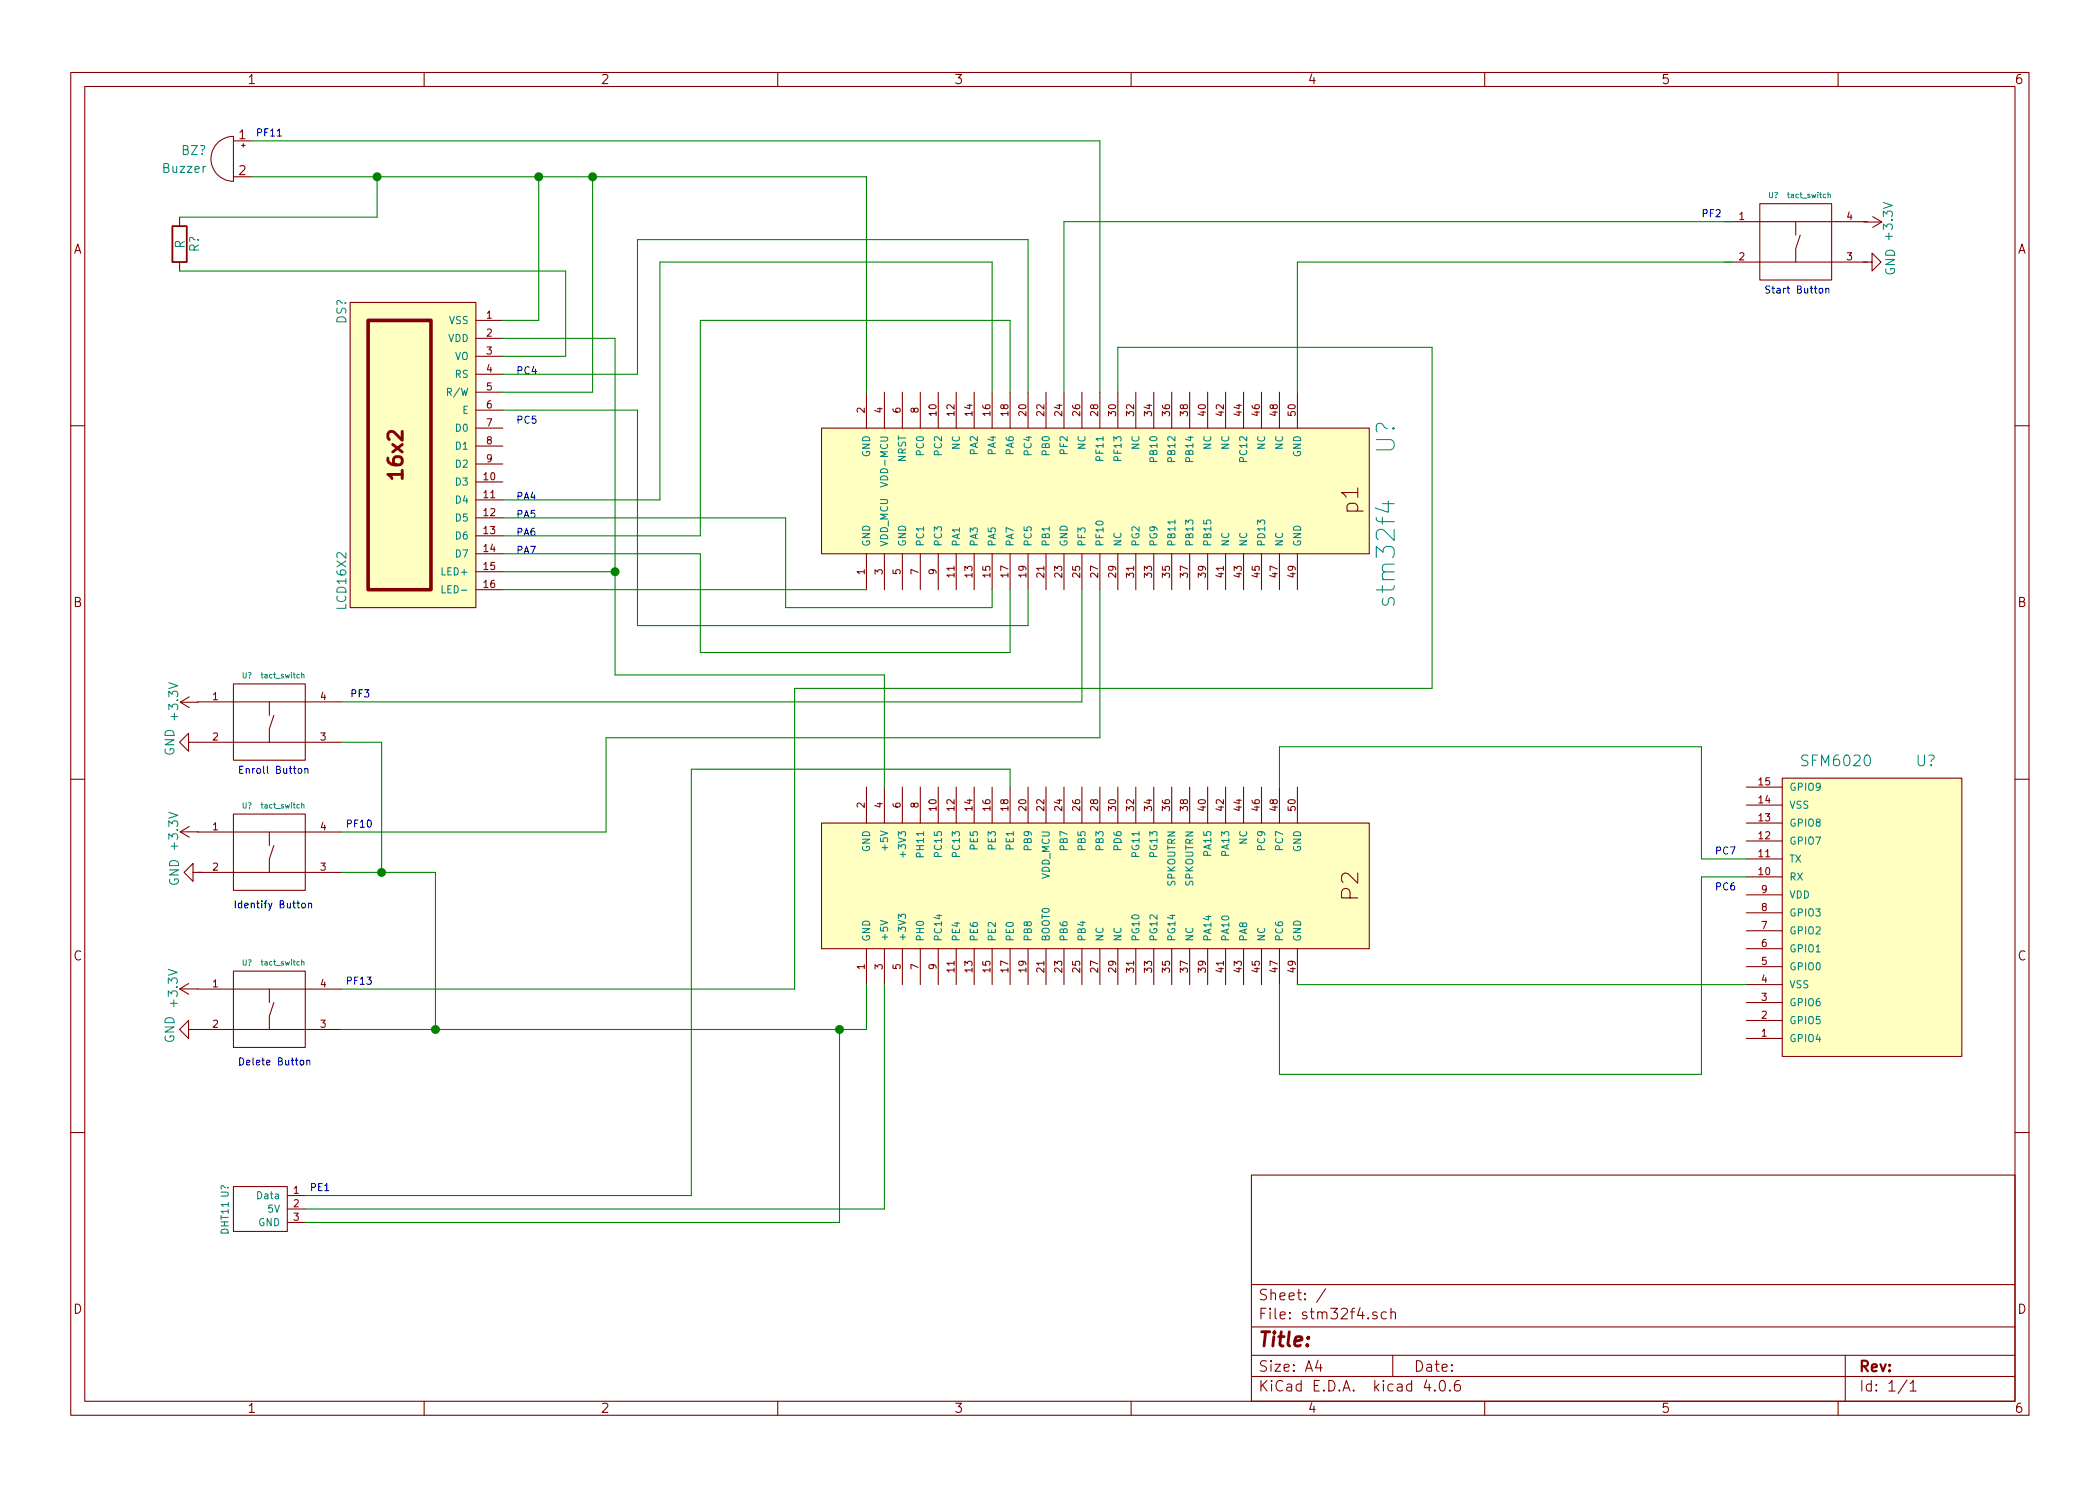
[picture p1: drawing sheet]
<svg xmlns="http://www.w3.org/2000/svg" width="297mm" height="210mm" viewBox="0 0 297 210" stroke-linecap="round" stroke-linejoin="round" font-family="sans-serif">
<g fill="none" stroke="#840000" stroke-width=".15">
<path d="M10 10.3h277v189.9h-277zM12 12.2h273v186.1h-273zM33 19.9h2.6M60 10.3v1.9M110 10.3v1.9M160 10.3v1.9M210 10.3v1.9M260 10.3v1.9M25.4 30.7v1.3M25.4 37.1v1.2M30.8 20.2a3.3 3.3 0 0 1 2.2-.9v6.3a3.2 3.2 0 0 1-2.9-1.9 3.2 3.2 0 0 1 .7-3.5zM33 25h2.6"/>
<path d="M34.2 20.6h.5M34.4 20.3v.5M243.8 31.4h20.4M243.8 37.1h20.4M248.9 28.8h10.2v10.8h-10.2zM254 31.4v1.9M254.6 33.3l-.6 1.9v1.9M263.5 37.1h1.3v1.2l1.3-1.2-1.3-1.3v1.3M263.6 31.4h2.6M264.9 30.7l1.3 .7M266.2 31.4l-1.3 .8M49.5 42.8h17.8v43.2h-17.8z"/>
<path d="M67.3 45.3h3.8M67.3 47.9h3.8M67.3 50.4h3.8M67.3 53h3.8M67.3 55.5h3.8M67.3 58h3.8M122.6 55.5v5.1M125.1 55.5v5.1M127.6 55.5v5.1M130.2 55.5v5.1M132.7 55.5v5.1M135.3 55.5v5.1"/>
<path d="M137.8 55.5v5.1M140.3 55.5v5.1M142.9 55.5v5.1M145.4 55.5v5.1M148 55.5v5.1M150.5 55.5v5.1M153 55.5v5.1M155.6 55.5v5.1M158.1 55.5v5.1M160.7 55.5v5.1M163.2 55.5v5.1M165.7 55.5v5.1"/>
<path d="M168.3 55.5v5.1M170.8 55.5v5.1M173.4 55.5v5.1M175.9 55.5v5.1M178.4 55.5v5.1M181 55.5v5.1M183.5 55.5v5.1M10 60.2h2M67.3 60.6h3.8M67.3 63.1h3.8M67.3 65.7h3.8M67.3 68.2h3.8"/>
<path d="M67.3 70.7h3.8M67.3 73.3h3.8M67.3 75.8h3.8M67.3 78.4h3.8M116.2 60.6h77.5v17.8h-77.5zM122.6 78.4v5M125.1 78.4v5M127.6 78.4v5M130.2 78.4v5M132.7 78.4v5M135.3 78.4v5M137.8 78.4v5"/>
<path d="M140.3 78.4v5M142.9 78.4v5M145.4 78.4v5M148 78.4v5M150.5 78.4v5M153 78.4v5M155.6 78.4v5M158.1 78.4v5M160.7 78.4v5M163.2 78.4v5M165.7 78.4v5M168.3 78.4v5"/>
<path d="M170.8 78.4v5M173.4 78.4v5M175.9 78.4v5M178.4 78.4v5M181 78.4v5M183.5 78.4v5M285 60.2h2M25.5 99.4l1.3 .7M25.5 99.4h2.5M26.8 98.6l-1.3 .8M27.9 99.3h20.4M33 96.8h10.2v10.8h-10.2z"/>
<path d="M38.1 99.3v1.9M67.3 80.9h3.8M67.3 83.4h3.8M10 110.3h2M25.5 117.7l1.3 .8M25.5 117.7h2.5M26.7 105v-1.2l-1.3 1.2 1.3 1.3v-1.3h21.6M26.8 116.9l-1.3 .8M27.9 117.7h20.4M33 115.2h10.2v10.8h-10.2zM38.1 117.7v1.9M38.7 101.2l-.6 1.9v1.9"/>
<path d="M38.7 119.6l-.6 1.9v1.9M116.2 116.5h77.5v17.7h-77.5zM122.6 111.4v5.1M125.1 111.4v5.1M127.6 111.4v5.1M130.2 111.4v5.1M132.7 111.4v5.1M135.3 111.4v5.1M137.8 111.4v5.1M140.3 111.4v5.1M142.9 111.4v5.1M145.4 111.4v5.1"/>
<path d="M148 111.4v5.1M150.5 111.4v5.1M153 111.4v5.1M155.6 111.4v5.1M158.1 111.4v5.1M160.7 111.4v5.1M163.2 111.4v5.1M165.7 111.4v5.1M168.3 111.4v5.1M170.8 111.4v5.1M173.4 111.4v5.1M175.9 111.4v5.1"/>
<path d="M178.4 111.4v5.1M181 111.4v5.1M183.5 111.4v5.1M247 119h5.1M247 116.5h5.1M247 113.9h5.1M247 111.4h5.1M252.1 110.1h25.4v39.4h-25.4zM285 110.3h2M25.4 139.9l1.3 .8M25.4 139.9h2.6M26.7 139.2l-1.3 .7"/>
<path d="M27.3 123.4v-1.2l-1.3 1.2 1.3 1.3v-1.3h1.3M27.9 123.4h20.4M27.9 139.9h20.4M33 137.4h10.2v10.8h-10.2zM38.1 139.9v2M122.6 134.2v5.1M125.1 134.2v5.1M127.6 134.2v5.1M130.2 134.2v5.1M132.7 134.2v5.1M135.3 134.2v5.1M137.8 134.2v5.1"/>
<path d="M140.3 134.2v5.1M142.9 134.2v5.1M145.4 134.2v5.1M148 134.2v5.1M150.5 134.2v5.1M153 134.2v5.1M155.6 134.2v5.1M158.1 134.2v5.1M160.7 134.2v5.1M163.2 134.2v5.1M165.7 134.2v5.1M168.3 134.2v5.1"/>
<path d="M170.8 134.2v5.1M173.4 134.2v5.1M175.9 134.2v5.1M178.4 134.2v5.1M181 134.2v5.1M183.5 134.2v5.1M247 139.3h5.1M247 136.8h5.1M247 134.2h5.1M247 131.7h5.1M247 129.2h5.1M247 126.6h5.1"/>
<path d="M247 124.1h5.1M247 121.5h5.1M26.7 145.7v-1.3l-1.3 1.3 1.3 1.2v-1.2h21.6M38.7 141.9l-.6 1.9v1.9M247 146.9h5.1M247 144.4h5.1M247 141.9h5.1M10 160.2h2M33 167.9h7.6v6.3h-7.6zM40.6 169.2h2.6M40.6 171.1h2.6M40.6 173h2.6"/>
<path d="M177 166.3h108v32h-108zM285 160.2h2M60 198.3v1.9M110 198.3v1.9M160 198.3v1.9M177 194.8h108M177 191.8h108M177 187.8h108M177 181.8h108M186.4 192.5l-.3 1h.9M186.8 193v1M187.5 182.3l-1.3 2"/>
<path d="M194.7 185.7a.37 .37 0 0 0-.5 .1v.1a.54 .54 0 0 0 .5 .3l.1 .1-.1 .2-.1 .1-.4-.1M196.1 185.7l-.4-.1-.3 .3 .1 .6 .2 .1 .4-.1M196.7 185.7a.38 .38 0 0 1 .7 .1v.8M196.7 185.1v1.5M197 191.8v3M201.8 195.2l-.4 1.1h1M202.9 196.7h.1l-.1 .1v-.1v.1M203.8 195.4a.34 .34 0 0 1 .6 .2 .77 .77 0 0 1-.5 1.2 .97 .97 0 0 1-.1-1.4zM205.1 196.7h.1l-.1 .1-.1-.1h.1v.1M206.4 195.3a.59 .59 0 0 0-.7 .7l.1 .7 .2 .1h.3l.2-.1 .1-.5-.2-.2-.4-.1-.3 .3M210 198.3v1.9M260 198.3v1.9"/>
<path d="M261 191.8v6.5M269.7 195.2l-1.2 2M270.2 195.8l.4-.5v1.5M270.2 196.8h.8"/>
</g>
<g fill="#ffffc2" stroke="#ffffc2" stroke-width=".14">
<path d="M252.1 110.1h25.4v39.4h-25.4z"/>
<path d="M49.5 42.8h17.8v43.2h-17.8z"/>
<path d="M116.2 60.6h77.5v17.8h-77.5z"/>
<path d="M116.2 116.5h77.5v17.7h-77.5z"/>
</g>
<path d="M52.1 45.3h8.9v38.1h-8.9z" fill="none" stroke="#840000" stroke-width=".51"/>
<path d="M124.5 68.2l1.1 .4-1.1 .3M166.2 73.6v.5M195.5 71.3h1.7M196.4 70.9v1.6l-1.9-.6M62.5 82.9v1h.5M127.1 130v-.6l.4 .3 .1-.3h.4l.1 .1-.1 .5M127.7 120.5v.8" fill="none" stroke="#008484" stroke-width=".15"/>
<path d="M24.4 32h2v5.1h-2z" fill="none" stroke="#840000" stroke-width=".25"/>
<g fill="none" stroke="#0000c2" stroke-width=".15">
<path d="M39.2 19.2h.6M257.4 40.8h.2l.2 .2v.3l-.2 .2-.2-.1-.1-.1zM258.3 40.9l.1-.1h.2l.1 .7M258.3 40.8v.7M42.2 108.8l.3-.1 .1 .1 .1 .4-.1 .2h-.4v-.2zM43.1 108.8l.2-.1 .2 .1 .1 .6M43.1 108.7v.7M42.7 127.8h.3l.2 .2v.3l-.2 .2-.3-.1v-.1zM43.6 127.9l.2-.1h.2l.1 .7M43.6 127.8v.7M42.5 150.1l.3-.1 .2 .2v.3l-.2 .2-.3-.1-.1-.1zM43.4 150.1l.1-.1 .3 .1v.6"/>
<path d="M43.4 150v.7"/>
</g>
<path d="M258.6 27.5h.3v.5M258.6 27.2v.8M42.7 95.5l.3-.1v.5M42.7 95.2v.7M42.7 113.9h.3v.4M42.7 113.6v.7M42.7 136.1h.3v.5M42.7 135.8v.8" fill="none" stroke="#008484" stroke-width=".14"/>
<g fill="none" stroke="#008400" stroke-width=".15">
<path d="M35.6 19.9h120v35.6M25.4 38.3h54.6v12.1h-8.9M35.6 25h87v30.5M53.3 25v5.7h-27.9M76.2 25v20.3h-5.1M83.8 25v30.5h-12.7M245.1 37.1h-61.6v18.4M245.1 31.4h-94.6v24.1M71.1 53h19.1v-19.1h55.2v21.6M71.1 47.9h15.9v47.6h38.1v15.9M71.1 58h19.1v30.5h55.2v-5.1M140.3 55.5v-18.4h-47v33.6h-22.2"/>
<path d="M142.9 55.5v-10.2h-43.8v30.5h-28M158.1 55.5v-6.4h44.5v48.3h-90.2v42.5h-64.1M71.1 73.3h40v12.7h29.2v-2.6M71.1 78.4h28v13.9h43.8v-8.9M71.1 80.9h15.9M71.1 83.4h51.5M153 83.4v15.9h-104.7M155.6 83.4v21h-69.9v13.3h-37.4M48.3 105h5.7v18.4M142.9 111.4v-2.6h-45.1v60.4h-54.6M181 111.4v-5.7h59.7v15.8h6.3M48.3 123.4h13.3v22.3"/>
<path d="M122.6 139.3v6.4h-74.3M125.1 139.3v31.8h-81.9M183.5 139.3h63.5M247 124.1h-6.3v27.9h-59.7v-12.7M118.7 145.7v27.3h-75.5"/>
</g>
<g fill="#008400" stroke="#008400" stroke-width=".25">
<circle cx="118.7" cy="145.7" r=".51"/>
<circle cx="61.6" cy="145.7" r=".51"/>
<circle cx="54" cy="123.4" r=".51"/>
<circle cx="76.2" cy="25" r=".51"/>
<circle cx="87" cy="80.9" r=".51"/>
<circle cx="83.8" cy="25" r=".51"/>
<circle cx="53.3" cy="25" r=".51"/>
</g>
<g font-size="3.5" fill="#008484">
<text x="197.3" y="64.2" transform="rotate(-90 197.3 64.2)">U?</text>
<text x="197.3" y="85" transform="rotate(-90 197.3 85)">stm32f4</text>
</g>
<g font-size="3.2" fill="#840000">
<text x="192.2" y="72.6" transform="rotate(-90 192.2 72.6)">p1</text>
<text x="192.2" y="127.3" transform="rotate(-90 192.2 127.3)">P2</text>
</g>
<g font-size="2.8" fill="#840000">
<text x="57" y="67.5" transform="rotate(-90 57 67.5)">16x2</text>
<text x="178" y="190.5">Title:</text>
</g>
<g font-size="2.1" fill="#008484">
<text x="255.1" y="108.4">SFM6020</text>
<text x="271" y="108.4">U?</text>
</g>
<g font-size="2.1" fill="#840000">
<text x="178" y="184">Sheet: /</text>
<text x="178" y="186.7">File: stm32f4.sch</text>
<text x="178" y="196.9">KiCad E.D.A. kicad 4.0.6</text>
<text x="178" y="194.1">Size: A4</text>
<text x="200" y="194.1">Date:</text>
<text x="263" y="194.1">Rev:</text>
<text x="263" y="196.9">Id: 1/1</text>
</g>
<g font-size="1.8" fill="#840000">
<text x="35" y="11.9">1</text>
<text x="85" y="11.9">2</text>
<text x="135" y="11.9">3</text>
<text x="185" y="11.9">4</text>
<text x="235" y="11.9">5</text>
<text x="285" y="11.9">6</text>
<text x="33.8" y="19.7">1</text>
<text x="33.8" y="24.8">2</text>
<text x="10.4" y="35.9">A</text>
<text x="285.4" y="35.9">A</text>
<text x="10.4" y="85.9">B</text>
<text x="285.4" y="85.9">B</text>
<text x="10.4" y="135.9">C</text>
<text x="285.4" y="135.9">C</text>
<text x="10.4" y="185.9">D</text>
<text x="285.4" y="185.9">D</text>
<text x="35" y="199.9">1</text>
<text x="85" y="199.9">2</text>
<text x="135" y="199.9">3</text>
<text x="185" y="199.9">4</text>
<text x="235" y="199.9">5</text>
<text x="285" y="199.9">6</text>
</g>
<g font-size="1.8" fill="#008484">
<text x="25.7" y="21.9">BZ?</text>
<text x="23.1" y="24.5">Buzzer</text>
<text x="26.1" y="35.2" transform="rotate(-90 26.1 35.2)">R</text>
<text x="28.1" y="35.7" transform="rotate(-90 28.1 35.7)">R?</text>
<text x="267.7" y="33.7" transform="rotate(-90 267.7 33.7)">+3.3V</text>
<text x="268" y="39" transform="rotate(-90 268 39)">GND</text>
<text x="49" y="45.8" transform="rotate(-90 49 45.8)">DS?</text>
<text x="49" y="86" transform="rotate(-90 49 86)">LCD16X2</text>
<text x="25.2" y="101.7" transform="rotate(-90 25.2 101.7)">+3.3V</text>
<text x="24.7" y="107" transform="rotate(-90 24.7 107)">GND</text>
<text x="25.2" y="120" transform="rotate(-90 25.2 120)">+3.3V</text>
<text x="25.3" y="125.4" transform="rotate(-90 25.3 125.4)">GND</text>
<text x="25.1" y="142.2" transform="rotate(-90 25.1 142.2)">+3.3V</text>
<text x="24.7" y="147.6" transform="rotate(-90 24.7 147.6)">GND</text>
</g>
<g font-size="1.4" fill="#0000c2">
<text x="36.2" y="19.3">PF11</text>
<text x="240.7" y="30.7">PF2</text>
<text x="249.6" y="41.5">Start Button</text>
<text x="73" y="53">PC4</text>
<text x="73" y="59.9">PC5</text>
<text x="73" y="70.7">PA4</text>
<text x="73" y="73.3">PA5</text>
<text x="73" y="75.8">PA6</text>
<text x="73" y="78.4">PA7</text>
<text x="49.5" y="98.7">PF3</text>
<text x="33.7" y="109.5">Enroll Button</text>
<text x="48.9" y="117.1">PF10</text>
<text x="242.6" y="120.9">PC7</text>
<text x="242.6" y="126">PC6</text>
<text x="33" y="128.5">Identify Button</text>
<text x="48.9" y="139.3">PF13</text>
<text x="33.7" y="150.7">Delete Button</text>
<text x="43.8" y="168.5">PE1</text>
</g>
<g font-size="1.4" fill="#840000">
<text x="246" y="31.1">1</text>
<text x="261.2" y="31.1">4</text>
<text x="246" y="36.8">2</text>
<text x="261.2" y="36.8">3</text>
<text x="68.8" y="45.1">1</text>
<text x="68.8" y="47.6">2</text>
<text x="68.8" y="50.2">3</text>
<text x="68.8" y="52.7">4</text>
<text x="68.8" y="55.2">5</text>
<text x="68.8" y="57.8">6</text>
<text x="122.3" y="58.4" transform="rotate(-90 122.3 58.4)">2</text>
<text x="124.8" y="58.4" transform="rotate(-90 124.8 58.4)">4</text>
<text x="127.4" y="58.4" transform="rotate(-90 127.4 58.4)">6</text>
<text x="129.9" y="58.4" transform="rotate(-90 129.9 58.4)">8</text>
<text x="132.5" y="58.8" transform="rotate(-90 132.5 58.8)">10</text>
<text x="135" y="58.8" transform="rotate(-90 135 58.8)">12</text>
<text x="137.5" y="58.8" transform="rotate(-90 137.5 58.8)">14</text>
<text x="140.1" y="58.8" transform="rotate(-90 140.1 58.8)">16</text>
<text x="142.6" y="58.8" transform="rotate(-90 142.6 58.8)">18</text>
<text x="145.2" y="58.8" transform="rotate(-90 145.2 58.8)">20</text>
<text x="147.7" y="58.8" transform="rotate(-90 147.7 58.8)">22</text>
<text x="150.2" y="58.8" transform="rotate(-90 150.2 58.8)">24</text>
<text x="152.8" y="58.8" transform="rotate(-90 152.8 58.8)">26</text>
<text x="155.3" y="58.8" transform="rotate(-90 155.3 58.8)">28</text>
<text x="157.9" y="58.8" transform="rotate(-90 157.9 58.8)">30</text>
<text x="160.4" y="58.8" transform="rotate(-90 160.4 58.8)">32</text>
<text x="162.9" y="58.8" transform="rotate(-90 162.9 58.8)">34</text>
<text x="165.5" y="58.8" transform="rotate(-90 165.5 58.8)">36</text>
<text x="168" y="58.8" transform="rotate(-90 168 58.8)">38</text>
<text x="170.6" y="58.8" transform="rotate(-90 170.6 58.8)">40</text>
<text x="173.1" y="58.8" transform="rotate(-90 173.1 58.8)">42</text>
<text x="175.6" y="58.8" transform="rotate(-90 175.6 58.8)">44</text>
<text x="178.2" y="58.8" transform="rotate(-90 178.2 58.8)">46</text>
<text x="180.7" y="58.8" transform="rotate(-90 180.7 58.8)">48</text>
<text x="183.3" y="58.8" transform="rotate(-90 183.3 58.8)">50</text>
<text x="68.8" y="60.3">7</text>
<text x="68.8" y="62.9">8</text>
<text x="68.8" y="65.4">9</text>
<text x="68.4" y="67.9">10</text>
<text x="68.4" y="70.5">11</text>
<text x="68.4" y="73">12</text>
<text x="68.4" y="75.6">13</text>
<text x="68.4" y="78.1">14</text>
<text x="68.4" y="80.6">15</text>
<text x="68.4" y="83.2">16</text>
<text x="122.3" y="81.3" transform="rotate(-90 122.3 81.3)">1</text>
<text x="124.8" y="81.3" transform="rotate(-90 124.8 81.3)">3</text>
<text x="127.4" y="81.3" transform="rotate(-90 127.4 81.3)">5</text>
<text x="129.9" y="81.3" transform="rotate(-90 129.9 81.3)">7</text>
<text x="132.5" y="81.3" transform="rotate(-90 132.5 81.3)">9</text>
<text x="135" y="81.7" transform="rotate(-90 135 81.7)">11</text>
<text x="137.5" y="81.7" transform="rotate(-90 137.5 81.7)">13</text>
<text x="140.1" y="81.7" transform="rotate(-90 140.1 81.7)">15</text>
<text x="142.6" y="81.7" transform="rotate(-90 142.6 81.7)">17</text>
<text x="145.2" y="81.7" transform="rotate(-90 145.2 81.7)">19</text>
<text x="147.7" y="81.7" transform="rotate(-90 147.7 81.7)">21</text>
<text x="150.2" y="81.7" transform="rotate(-90 150.2 81.7)">23</text>
<text x="152.8" y="81.7" transform="rotate(-90 152.8 81.7)">25</text>
<text x="155.3" y="81.7" transform="rotate(-90 155.3 81.7)">27</text>
<text x="157.9" y="81.7" transform="rotate(-90 157.9 81.7)">29</text>
<text x="160.4" y="81.7" transform="rotate(-90 160.4 81.7)">31</text>
<text x="162.9" y="81.7" transform="rotate(-90 162.9 81.7)">33</text>
<text x="165.5" y="81.7" transform="rotate(-90 165.5 81.7)">35</text>
<text x="168" y="81.7" transform="rotate(-90 168 81.7)">37</text>
<text x="170.6" y="81.7" transform="rotate(-90 170.6 81.7)">39</text>
<text x="173.1" y="81.7" transform="rotate(-90 173.1 81.7)">41</text>
<text x="175.6" y="81.7" transform="rotate(-90 175.6 81.7)">43</text>
<text x="178.2" y="81.7" transform="rotate(-90 178.2 81.7)">45</text>
<text x="180.7" y="81.7" transform="rotate(-90 180.7 81.7)">47</text>
<text x="183.3" y="81.7" transform="rotate(-90 183.3 81.7)">49</text>
<text x="30.1" y="99.1">1</text>
<text x="45.3" y="99.1">4</text>
<text x="30.1" y="104.8">2</text>
<text x="45.3" y="104.8">3</text>
<text x="248.8" y="113.7">14</text>
<text x="248.8" y="111.1">15</text>
<text x="30.1" y="117.5">1</text>
<text x="45.3" y="117.5">4</text>
<text x="122.3" y="114.3" transform="rotate(-90 122.3 114.3)">2</text>
<text x="124.8" y="114.3" transform="rotate(-90 124.8 114.3)">4</text>
<text x="127.4" y="114.3" transform="rotate(-90 127.4 114.3)">6</text>
<text x="129.9" y="114.3" transform="rotate(-90 129.9 114.3)">8</text>
<text x="132.5" y="114.7" transform="rotate(-90 132.5 114.7)">10</text>
<text x="135" y="114.7" transform="rotate(-90 135 114.7)">12</text>
<text x="137.5" y="114.7" transform="rotate(-90 137.5 114.7)">14</text>
<text x="140.1" y="114.7" transform="rotate(-90 140.1 114.7)">16</text>
<text x="142.6" y="114.7" transform="rotate(-90 142.6 114.7)">18</text>
<text x="145.2" y="114.7" transform="rotate(-90 145.2 114.7)">20</text>
<text x="147.7" y="114.7" transform="rotate(-90 147.7 114.7)">22</text>
<text x="150.2" y="114.7" transform="rotate(-90 150.2 114.7)">24</text>
<text x="152.8" y="114.7" transform="rotate(-90 152.8 114.7)">26</text>
<text x="155.3" y="114.7" transform="rotate(-90 155.3 114.7)">28</text>
<text x="157.9" y="114.7" transform="rotate(-90 157.9 114.7)">30</text>
<text x="160.4" y="114.7" transform="rotate(-90 160.4 114.7)">32</text>
<text x="162.9" y="114.7" transform="rotate(-90 162.9 114.7)">34</text>
<text x="165.5" y="114.7" transform="rotate(-90 165.5 114.7)">36</text>
<text x="168" y="114.7" transform="rotate(-90 168 114.7)">38</text>
<text x="170.6" y="114.7" transform="rotate(-90 170.6 114.7)">40</text>
<text x="173.1" y="114.7" transform="rotate(-90 173.1 114.7)">42</text>
<text x="175.6" y="114.7" transform="rotate(-90 175.6 114.7)">44</text>
<text x="178.2" y="114.7" transform="rotate(-90 178.2 114.7)">46</text>
<text x="180.7" y="114.7" transform="rotate(-90 180.7 114.7)">48</text>
<text x="183.3" y="114.7" transform="rotate(-90 183.3 114.7)">50</text>
<text x="248.8" y="118.7">12</text>
<text x="248.8" y="116.2">13</text>
<text x="30.1" y="123.2">2</text>
<text x="45.3" y="123.2">3</text>
<text x="248.8" y="123.8">10</text>
<text x="248.8" y="121.3">11</text>
<text x="249.2" y="131.4">7</text>
<text x="249.2" y="128.9">8</text>
<text x="249.2" y="126.4">9</text>
<text x="122.3" y="137.2" transform="rotate(-90 122.3 137.2)">1</text>
<text x="124.8" y="137.2" transform="rotate(-90 124.8 137.2)">3</text>
<text x="127.4" y="137.2" transform="rotate(-90 127.4 137.2)">5</text>
<text x="129.9" y="137.2" transform="rotate(-90 129.9 137.2)">7</text>
<text x="132.5" y="137.2" transform="rotate(-90 132.5 137.2)">9</text>
<text x="135" y="137.6" transform="rotate(-90 135 137.6)">11</text>
<text x="137.5" y="137.6" transform="rotate(-90 137.5 137.6)">13</text>
<text x="140.1" y="137.6" transform="rotate(-90 140.1 137.6)">15</text>
<text x="142.6" y="137.6" transform="rotate(-90 142.6 137.6)">17</text>
<text x="145.2" y="137.6" transform="rotate(-90 145.2 137.6)">19</text>
<text x="147.7" y="137.6" transform="rotate(-90 147.7 137.6)">21</text>
<text x="150.2" y="137.6" transform="rotate(-90 150.2 137.6)">23</text>
<text x="152.8" y="137.6" transform="rotate(-90 152.8 137.6)">25</text>
<text x="155.3" y="137.6" transform="rotate(-90 155.3 137.6)">27</text>
<text x="157.9" y="137.6" transform="rotate(-90 157.9 137.6)">29</text>
<text x="160.4" y="137.6" transform="rotate(-90 160.4 137.6)">31</text>
<text x="162.9" y="137.6" transform="rotate(-90 162.9 137.6)">33</text>
<text x="165.5" y="137.6" transform="rotate(-90 165.5 137.6)">35</text>
<text x="168" y="137.6" transform="rotate(-90 168 137.6)">37</text>
<text x="170.6" y="137.6" transform="rotate(-90 170.6 137.6)">39</text>
<text x="173.1" y="137.6" transform="rotate(-90 173.1 137.6)">41</text>
<text x="175.6" y="137.6" transform="rotate(-90 175.6 137.6)">43</text>
<text x="178.2" y="137.6" transform="rotate(-90 178.2 137.6)">45</text>
<text x="180.7" y="137.6" transform="rotate(-90 180.7 137.6)">47</text>
<text x="183.3" y="137.6" transform="rotate(-90 183.3 137.6)">49</text>
<text x="249.2" y="136.5">5</text>
<text x="249.2" y="134">6</text>
<text x="30.1" y="139.7">1</text>
<text x="45.3" y="139.7">4</text>
<text x="249.2" y="141.6">3</text>
<text x="249.2" y="139.1">4</text>
<text x="30.1" y="145.4">2</text>
<text x="45.3" y="145.4">3</text>
<text x="249.2" y="146.7">1</text>
<text x="249.2" y="144.1">2</text>
<text x="41.5" y="168.9">1</text>
<text x="41.5" y="170.8">2</text>
<text x="41.5" y="172.7">3</text>
</g>
<g font-size="1.4" fill="#008484">
<text x="63.5" y="45.8">VSS</text>
<text x="63.3" y="48.4">VDD</text>
<text x="64.2" y="50.9">VO</text>
<text x="64.3" y="53.5">RS</text>
<text x="63.6" y="56">R/W</text>
<text x="65.4" y="58.5">E</text>
<text x="64.5" y="61.1">D0</text>
<text x="64.5" y="63.6">D1</text>
<text x="123.1" y="64.7" transform="rotate(-90 123.1 64.7)">GND</text>
<text x="128.1" y="65.5" transform="rotate(-90 128.1 65.5)">NRST</text>
<text x="130.7" y="64.3" transform="rotate(-90 130.7 64.3)">PC0</text>
<text x="133.2" y="64.3" transform="rotate(-90 133.2 64.3)">PC2</text>
<text x="135.8" y="63.6" transform="rotate(-90 135.8 63.6)">NC</text>
<text x="138.3" y="64.3" transform="rotate(-90 138.3 64.3)">PA2</text>
<text x="140.8" y="64.3" transform="rotate(-90 140.8 64.3)">PA4</text>
<text x="143.4" y="64.3" transform="rotate(-90 143.4 64.3)">PA6</text>
<text x="145.9" y="64.3" transform="rotate(-90 145.9 64.3)">PC4</text>
<text x="148.5" y="64.3" transform="rotate(-90 148.5 64.3)">PB0</text>
<text x="151" y="64.2" transform="rotate(-90 151 64.2)">PF2</text>
<text x="153.5" y="63.6" transform="rotate(-90 153.5 63.6)">NC</text>
<text x="156.1" y="65" transform="rotate(-90 156.1 65)">PF11</text>
<text x="158.6" y="65" transform="rotate(-90 158.6 65)">PF13</text>
<text x="161.2" y="63.6" transform="rotate(-90 161.2 63.6)">NC</text>
<text x="163.7" y="65.1" transform="rotate(-90 163.7 65.1)">PB10</text>
<text x="166.2" y="65.1" transform="rotate(-90 166.2 65.1)">PB12</text>
<text x="168.8" y="65.1" transform="rotate(-90 168.8 65.1)">PB14</text>
<text x="171.3" y="63.6" transform="rotate(-90 171.3 63.6)">NC</text>
<text x="173.9" y="63.6" transform="rotate(-90 173.9 63.6)">NC</text>
<text x="176.4" y="65.1" transform="rotate(-90 176.4 65.1)">PC12</text>
<text x="178.9" y="63.6" transform="rotate(-90 178.9 63.6)">NC</text>
<text x="181.5" y="63.6" transform="rotate(-90 181.5 63.6)">NC</text>
<text x="184" y="64.7" transform="rotate(-90 184 64.7)">GND</text>
<text x="64.5" y="66.2">D2</text>
<text x="64.5" y="68.7">D3</text>
<text x="64.5" y="71.2">D4</text>
<text x="125.6" y="68.3" transform="rotate(-90 125.6 68.3)">VDD-MCU</text>
<text x="64.5" y="73.8">D5</text>
<text x="64.5" y="76.3">D6</text>
<text x="123.1" y="77.3" transform="rotate(-90 123.1 77.3)">GND</text>
<text x="125.6" y="77.3" transform="rotate(-90 125.6 77.3)">VDD_MCU</text>
<text x="128.1" y="77.3" transform="rotate(-90 128.1 77.3)">GND</text>
<text x="130.7" y="77.3" transform="rotate(-90 130.7 77.3)">PC1</text>
<text x="133.2" y="77.3" transform="rotate(-90 133.2 77.3)">PC3</text>
<text x="135.8" y="77.3" transform="rotate(-90 135.8 77.3)">PA1</text>
<text x="138.3" y="77.3" transform="rotate(-90 138.3 77.3)">PA3</text>
<text x="140.8" y="77.3" transform="rotate(-90 140.8 77.3)">PA5</text>
<text x="143.4" y="77.3" transform="rotate(-90 143.4 77.3)">PA7</text>
<text x="145.9" y="77.3" transform="rotate(-90 145.9 77.3)">PC5</text>
<text x="148.5" y="77.3" transform="rotate(-90 148.5 77.3)">PB1</text>
<text x="151" y="77.3" transform="rotate(-90 151 77.3)">GND</text>
<text x="153.5" y="77.3" transform="rotate(-90 153.5 77.3)">PF3</text>
<text x="156.1" y="77.3" transform="rotate(-90 156.1 77.3)">PF10</text>
<text x="158.6" y="77.3" transform="rotate(-90 158.6 77.3)">NC</text>
<text x="161.2" y="77.3" transform="rotate(-90 161.2 77.3)">PG2</text>
<text x="163.7" y="77.3" transform="rotate(-90 163.7 77.3)">PG9</text>
<text x="166.2" y="77.3" transform="rotate(-90 166.2 77.3)">PB11</text>
<text x="168.8" y="77.3" transform="rotate(-90 168.8 77.3)">PB13</text>
<text x="171.3" y="77.3" transform="rotate(-90 171.3 77.3)">PB15</text>
<text x="173.9" y="77.3" transform="rotate(-90 173.9 77.3)">NC</text>
<text x="176.4" y="77.3" transform="rotate(-90 176.4 77.3)">NC</text>
<text x="178.9" y="77.3" transform="rotate(-90 178.9 77.3)">PD13</text>
<text x="181.5" y="77.3" transform="rotate(-90 181.5 77.3)">NC</text>
<text x="184" y="77.3" transform="rotate(-90 184 77.3)">GND</text>
<text x="62.6" y="81.4">LED+</text>
<text x="63" y="83.9">LED-</text>
<text x="64.5" y="78.9">D7</text>
<text x="253.1" y="111.9">GPIO9</text>
<text x="176.4" y="119.5" transform="rotate(-90 176.4 119.5)">NC</text>
<text x="253.1" y="119.5">GPIO7</text>
<text x="253.1" y="117">GPIO8</text>
<text x="253.1" y="114.4">VSS</text>
<text x="123.1" y="120.6" transform="rotate(-90 123.1 120.6)">GND</text>
<text x="125.6" y="120" transform="rotate(-90 125.6 120)">+5V</text>
<text x="128.1" y="120.8" transform="rotate(-90 128.1 120.8)">+3V3</text>
<text x="130.7" y="121" transform="rotate(-90 130.7 121)">PH11</text>
<text x="133.2" y="121" transform="rotate(-90 133.2 121)">PC15</text>
<text x="135.8" y="121" transform="rotate(-90 135.8 121)">PC13</text>
<text x="138.3" y="120.1" transform="rotate(-90 138.3 120.1)">PE5</text>
<text x="140.8" y="120.1" transform="rotate(-90 140.8 120.1)">PE3</text>
<text x="143.4" y="120.1" transform="rotate(-90 143.4 120.1)">PE1</text>
<text x="145.9" y="120.2" transform="rotate(-90 145.9 120.2)">PB9</text>
<text x="148.5" y="124.5" transform="rotate(-90 148.5 124.5)">VDD_MCU</text>
<text x="151" y="120.2" transform="rotate(-90 151 120.2)">PB7</text>
<text x="153.5" y="120.2" transform="rotate(-90 153.5 120.2)">PB5</text>
<text x="156.1" y="120.2" transform="rotate(-90 156.1 120.2)">PB3</text>
<text x="158.6" y="120.2" transform="rotate(-90 158.6 120.2)">PD6</text>
<text x="161.2" y="121.1" transform="rotate(-90 161.2 121.1)">PG11</text>
<text x="163.7" y="121.1" transform="rotate(-90 163.7 121.1)">PG13</text>
<text x="166.2" y="125.4" transform="rotate(-90 166.2 125.4)">SPKOUTRN</text>
<text x="168.8" y="125.4" transform="rotate(-90 168.8 125.4)">SPKOUTRN</text>
<text x="171.3" y="121" transform="rotate(-90 171.3 121)">PA15</text>
<text x="173.9" y="121" transform="rotate(-90 173.9 121)">PA13</text>
<text x="178.9" y="120.2" transform="rotate(-90 178.9 120.2)">PC9</text>
<text x="181.5" y="120.2" transform="rotate(-90 181.5 120.2)">PC7</text>
<text x="184" y="120.6" transform="rotate(-90 184 120.6)">GND</text>
<text x="253.1" y="124.6">RX</text>
<text x="253.1" y="122">TX</text>
<text x="253.1" y="129.7">GPIO3</text>
<text x="253.1" y="127.1">VDD</text>
<text x="123.1" y="133.2" transform="rotate(-90 123.1 133.2)">GND</text>
<text x="125.6" y="133.2" transform="rotate(-90 125.6 133.2)">+5V</text>
<text x="128.1" y="133.2" transform="rotate(-90 128.1 133.2)">+3V3</text>
<text x="130.7" y="133.2" transform="rotate(-90 130.7 133.2)">PH0</text>
<text x="133.2" y="133.2" transform="rotate(-90 133.2 133.2)">PC14</text>
<text x="135.8" y="133.2" transform="rotate(-90 135.8 133.2)">PE4</text>
<text x="138.3" y="133.2" transform="rotate(-90 138.3 133.2)">PE6</text>
<text x="140.8" y="133.2" transform="rotate(-90 140.8 133.2)">PE2</text>
<text x="143.4" y="133.2" transform="rotate(-90 143.4 133.2)">PE0</text>
<text x="145.9" y="133.2" transform="rotate(-90 145.9 133.2)">PB8</text>
<text x="148.5" y="133.2" transform="rotate(-90 148.5 133.2)">BOOT0</text>
<text x="151" y="133.2" transform="rotate(-90 151 133.2)">PB6</text>
<text x="153.5" y="133.2" transform="rotate(-90 153.5 133.2)">PB4</text>
<text x="156.1" y="133.2" transform="rotate(-90 156.1 133.2)">NC</text>
<text x="158.6" y="133.2" transform="rotate(-90 158.6 133.2)">NC</text>
<text x="161.2" y="133.2" transform="rotate(-90 161.2 133.2)">PG10</text>
<text x="163.7" y="133.2" transform="rotate(-90 163.7 133.2)">PG12</text>
<text x="166.2" y="133.2" transform="rotate(-90 166.2 133.2)">PG14</text>
<text x="168.8" y="133.2" transform="rotate(-90 168.8 133.2)">NC</text>
<text x="171.3" y="133.2" transform="rotate(-90 171.3 133.2)">PA14</text>
<text x="173.9" y="133.2" transform="rotate(-90 173.9 133.2)">PA10</text>
<text x="176.4" y="133.2" transform="rotate(-90 176.4 133.2)">PA8</text>
<text x="178.9" y="133.2" transform="rotate(-90 178.9 133.2)">NC</text>
<text x="181.5" y="133.2" transform="rotate(-90 181.5 133.2)">PC6</text>
<text x="184" y="133.2" transform="rotate(-90 184 133.2)">GND</text>
<text x="253.1" y="137.3">GPIO0</text>
<text x="253.1" y="134.7">GPIO1</text>
<text x="253.1" y="132.2">GPIO2</text>
<text x="253.1" y="142.4">GPIO6</text>
<text x="253.1" y="139.8">VSS</text>
<text x="253.1" y="147.4">GPIO4</text>
<text x="253.1" y="144.9">GPIO5</text>
<text x="36.5" y="173.5">GND</text>
<text x="36.6" y="169.7">Data</text>
<text x="37.9" y="171.6">5V</text>
<text x="32.3" y="174.6" transform="rotate(-90 32.3 174.6)">DHT11 U?</text>
</g>
<g font-size="1.1" fill="#008484">
<text x="250.1" y="28">U?</text>
<text x="253" y="28">tact_switch</text>
<text x="34.2" y="96">U?</text>
<text x="37.1" y="96">tact_switch</text>
<text x="34.2" y="114.4">U?</text>
<text x="37.1" y="114.4">tact_switch</text>
<text x="34.2" y="136.6">U?</text>
<text x="37.1" y="136.6">tact_switch</text>
</g>
</svg>
